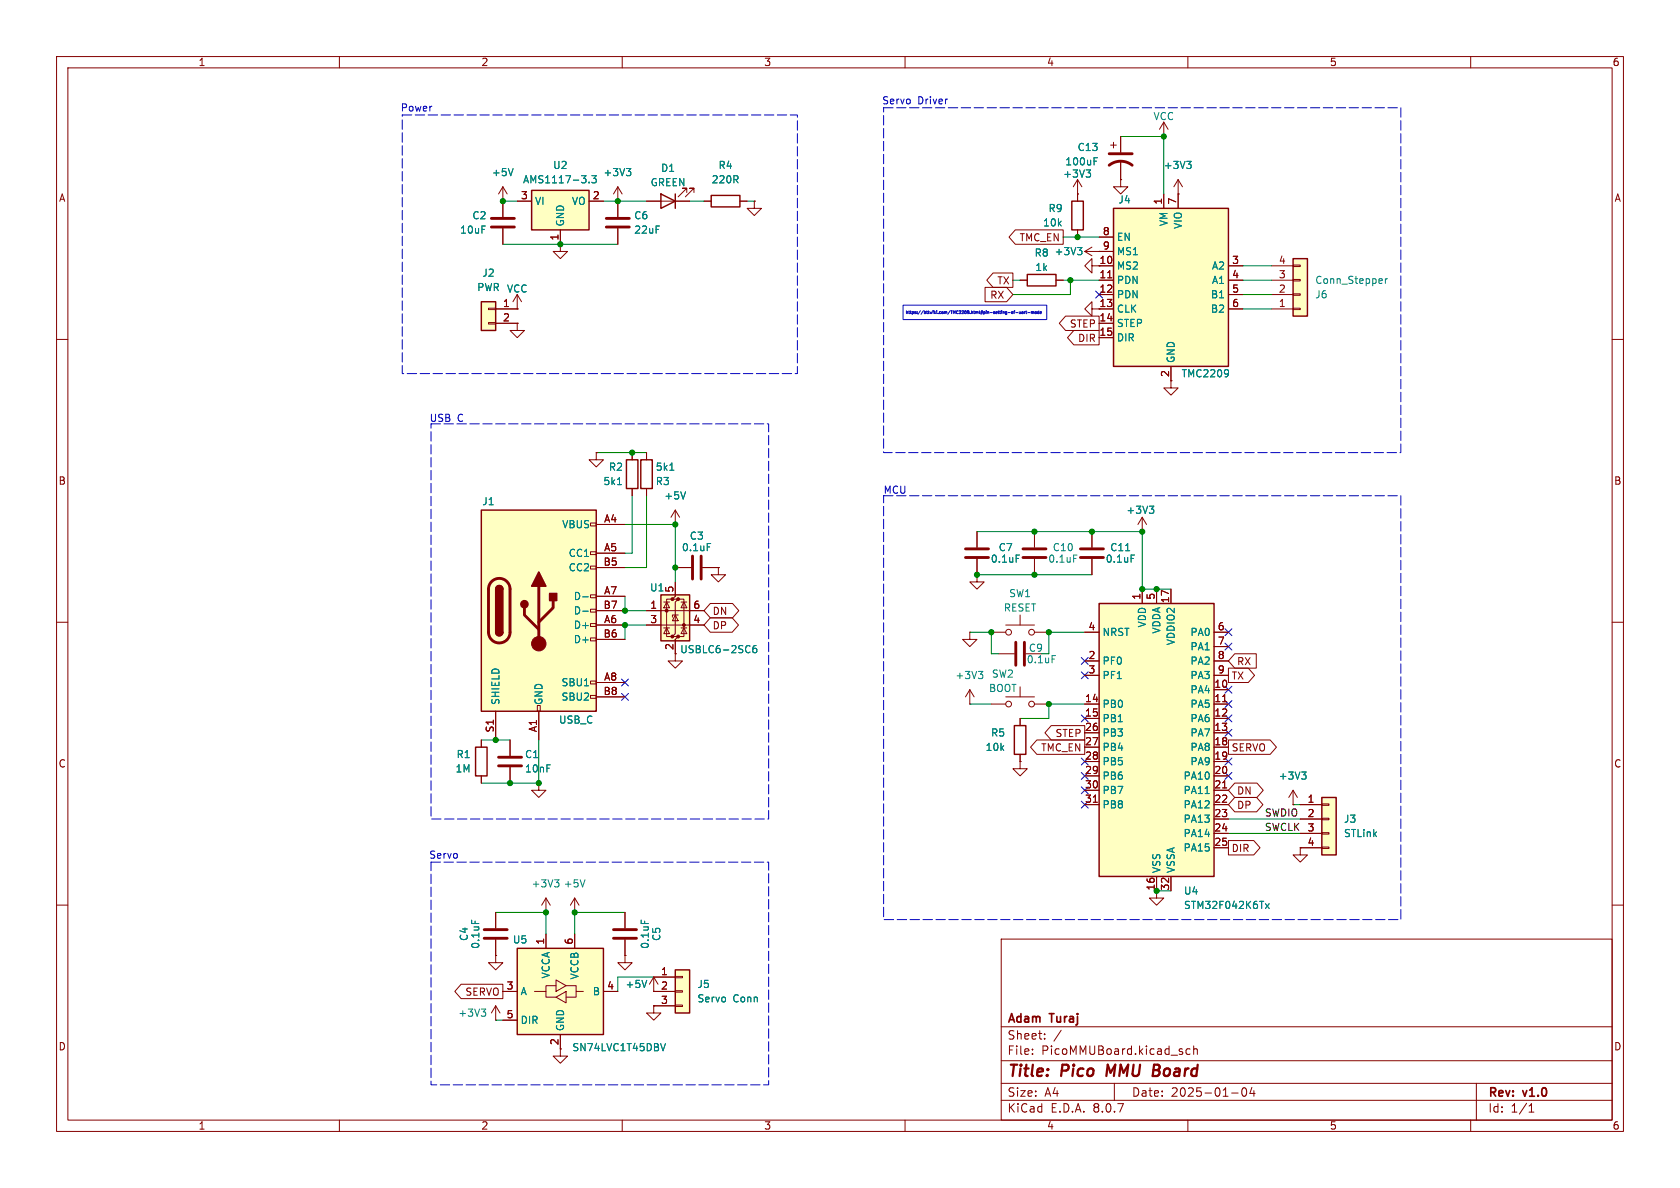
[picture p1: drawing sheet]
<svg xmlns="http://www.w3.org/2000/svg" width="297mm" height="210mm" viewBox="0 0 297 210" stroke-linecap="round" stroke-linejoin="round" font-family="sans-serif">
<g fill="none" stroke="#840000" stroke-width=".18">
<path d="M10 10h277v190h-277zM12 12h273v186h-273zM60 10v2M110 10v2M160 10v2M210 10v2M260 10v2M10 60h2M285 60h2M10 110h2M119.4 100.3h2.8M124.2 100.3h2.8"/>
<path d="M285 110h2M10 160h2M87.6 161.3v2.8M87.6 166.1v2.8M87.6 177.8v2.5M87.6 177.8l-.7 1.3M87.6 177.8l.8 1.3M177 166h108v32h-108zM285 160h2M60 198v2M87.6 180.3h.1M110 198v2"/>
<path d="M160 198v2M177 194.5h108M177 191.5h108M177 187.5h108M177 181.5h108M182.5 186.3v.1M182.5 185.5v.1M184.7 183.6v.1M184.7 182.8v.1M187.6 182.1l-1.3 2M197 191.5v3M210 198v2"/>
<path d="M210.4 185.5l-.4-.1-.3 .3v.4l.1 .2h.6M211 185.5l.2-.1 .4 .1 .1 .9M211 184.9v1.5M217.7 193.2h1.2M219.7 192.4l.2-.1a.81 .81 0 0 1 .6 .6 .81 .81 0 0 1-.3 .8l-.2 .1a.81 .81 0 0 1-.3-1.4zM221.3 192.2l-.3 1.1h.9M221.7 192.8v1M260 198v2M261 191.5v6.5M270.3 196.6h.9M270.3 195.5l.4-.4v1.5"/>
</g>
<path d="M195.8 188.2l-.2 2M203.9 189.2h.7M204 188.2h.7M204.6 189.2l.2 .1M204.7 190.1l-.9 .1M204.8 189.1l-.2 .1" fill="none" stroke="#840000" stroke-width=".4"/>
<path d="M122.4 98.3v4.1M124 98.3v4.1M85.6 164.3h4.1M85.6 165.9h4.1" fill="none" stroke="#840000" stroke-width=".51"/>
<path d="M125 96.1h.6M83.4 162.7v.6M85.1 178.4h.8l-.5 .5M85.6 178.9l.3 .2v.3l-.3 .2" fill="none" stroke="#008484" stroke-width=".18"/>
<path d="M119.4 171.5h2.5v7.6h-2.5z" fill="#ffffc2"/>
<g fill="none" stroke="#840000" stroke-width=".18">
<path d="M190.5 34.3h.1M190.5 31.8l-.8 1.2M190.5 31.8v2.5M190.5 31.8l.8 1.2M196.3 25.7h1.1M196.8 25.1v1.1M198.1 31.8v1.2h1.3l-1.3 1.3-1.3-1.3h1.3M198.1 31.8h.1M198.1 24.1v2.8M198.1 28.4v3.4M180.3 49.5h1.3M186.7 49.5h1.3"/>
<path d="M119.4 115.6v1.2h1.2l-1.2 1.3-1.3-1.3h1.3M85.1 130.8v1.3M85.1 137.2v1.2M90.2 130.8v2.8M90.2 135.6v2.8M95.2 138.4v1.3h1.3l-1.3 1.3-1.2-1.3h1.2M95.2 138.4h.1M96.5 158.8l-.7 1.2M96.5 158.8v2.5M96.5 158.8l.8 1.2M101.6 158.8l-.8 1.2M101.6 158.8v2.5"/>
<path d="M101.6 158.8l.8 1.2M87.6 168.9v1.3h1.3l-1.3 1.3-1.2-1.3h1.2M87.6 168.9h.1M96.5 161.3h.1M101.6 161.3h.1M110.5 168.9v1.3h1.3l-1.3 1.3-1.3-1.3h1.3M110.5 168.9h.1M110.5 161.3v2.8M110.5 166.1v2.8M115.6 175.3h.1M115.6 177.8v1.3h1.2l-1.2 1.2-1.3-1.2h1.3M115.6 177.8h.1"/>
<path d="M115.6 172.7h3.8M115.6 175.3h3.8M115.6 177.8h3.8M115.6 172.7l-.8 1.3M115.6 172.7v2.6M115.6 172.7l.7 1.3M119.4 177.7h1.2v.2h-1.2zM119.4 175.1h1.2v.3h-1.2zM119.4 172.6h1.2v.2h-1.2zM99.1 185.4v1.3h1.2l-1.2 1.3-1.3-1.3h1.3"/>
</g>
<path d="M181.6 48.5h5.1v2h-5.1zM84.1 132.1h2v5.1h-2zM119.4 171.5h2.5v7.6h-2.5z" fill="none" stroke="#840000" stroke-width=".25"/>
<path d="M192.6 30.5l.2 .3v.3l-.2 .2M192.8 30l-.4 .5M193.4 28.5h.4M193.4 27.9h.6M98 155.5h.8l-.4 .5M98.6 156l.2 .2v.3l-.2 .3M103.4 155.5l-.4 1.3M113.4 162.7v.6M114.3 173.3l-.4 1.3" fill="none" stroke="#008484" stroke-width=".18"/>
<path d="M196.1 29.2a3.3 3.3 0 0 1 4.1 0M196.1 27.2h4.1M88.1 135.4h4.1M88.1 133.9h4.1M108.5 165.9h4M108.5 164.3h4" fill="none" stroke="#840000" stroke-width=".51"/>
<path d="M196.8 36.8h20.4v28h-20.4z" fill="#ffffc2"/>
<path d="M196.8 36.8h20.4v28h-20.4zM179.3 128.3h2.1v5.1h-2.1z" fill="none" stroke="#840000" stroke-width=".25"/>
<g fill="none" stroke="#840000" stroke-width=".18">
<path d="M205.7 34.3v2.5M208.3 34.3h.1M208.3 31.8v5M208.3 31.8l-.8 1.2M208.3 31.8l.7 1.2M194.3 47h2.5M194.3 49.5h2.5M194.3 52.1h2.5M194.3 54.6h2.5M194.3 57.2h2.5M194.3 59.7h2.5M194.3 41.9h2.5"/>
<path d="M194.3 44.5h2.5M195.8 49.1h.7M217.2 47h2.5M217.2 49.5h2.5M217.2 52.1h2.5M217.2 54.6h2.5M207 64.8v3.8h1.3l-1.3 1.3-1.3-1.3h1.3M180.3 134.6v1.3h1.3l-1.3 1.3-1.2-1.3h1.2M180.3 134.6h.1M180.3 127v1.3M180.3 133.4v1.2"/>
</g>
<path d="M209.8 28.5h.8l-.4 .5M210.3 29l.3 .2v.3l-.3 .3M217.1 65.4v.1a1.07 1.07 0 0 1-.1 1M217.2 65.9l-.1 .2" fill="none" stroke="#008484" stroke-width=".18"/>
<path d="M228.6 45.7h2.5v10.2h-2.5z" fill="#ffffc2"/>
<g fill="none" stroke="#840000" stroke-width=".18">
<path d="M88.9 35.6h.1M88.9 33v5.4M88.9 33l-.8 1.3M88.9 33l.8 1.3M190.5 34.3v1.3M205.7 24.1h.1M205.7 21.6l-.7 1.3M205.7 21.6v2.5M205.7 21.6l.8 1.3M88.9 40.4v2.8M190.5 40.6v1.3M191.8 44.5l1.2 .7"/>
<path d="M191.8 44.5h2.5M193 47v-1.3l-1.2 1.3 1.2 1.3v-1.3h1.3M193 54.6v-1.3l-1.2 1.3 1.2 1.3v-1.3h1.3M193 43.7l-1.2 .8M194.3 44.5h.1M224.8 54.6h3.8M224.8 52.1h3.8M224.8 49.5h3.8M224.8 47h3.8M228.6 46.9h1.3v.2h-1.3zM228.6 49.4h1.3v.3h-1.3zM228.6 51.9h1.3v.3h-1.3z"/>
<path d="M228.6 54.5h1.3v.2h-1.3zM176.5 115.6h2.8M175.3 124.5h2.5M177.8 123.2h5.1M180.3 121.4v1.8M182.9 124.5h2.5"/>
<circle cx="178.3" cy="124.5" r=".51"/>
<circle cx="182.4" cy="124.5" r=".51"/>
</g>
<path d="M189.5 35.6h2v5h-2zM228.6 45.7h2.5v10.2h-2.5z" fill="none" stroke="#840000" stroke-width=".25"/>
<path d="M90.7 29.8l-.4 1.3M190.5 43.8h.8l-.4 .4M191 44.2l.3 .3v.3l-.3 .2M244.9 49.3v.8M245.3 49.3l-.4 .2M186 115.9h.6" fill="none" stroke="#008484" stroke-width=".18"/>
<path d="M86.9 38.6h4M86.9 40.1h4M179.6 113.5v4.1M181.1 113.5v4.1" fill="none" stroke="#840000" stroke-width=".51"/>
<path d="M85.1 53.3h2.5v5.1h-2.5z" fill="#ffffc2"/>
<path d="M124.5 35.6h1.2M130.8 35.6h1.3M86.4 57h1.2v.3h-1.2zM86.4 54.5h1.2v.2h-1.2zM87.6 54.6h3.8M87.6 57.2h3.8M91.4 54.6h.1M91.4 52.1l-.7 1.2M91.4 52.1v2.5M91.4 52.1l.8 1.2M229.9 149.9v1.2h1.2l-1.2 1.3-1.3-1.3h1.3M229.9 149.9h.1" fill="none" stroke="#840000" stroke-width=".18"/>
<path d="M125.7 34.5h5.1v2.1h-5.1zM85.1 53.3h2.5v5.1h-2.5z" fill="none" stroke="#840000" stroke-width=".25"/>
<path d="M233.7 141h2.5v10.1h-2.5z" fill="#ffffc2"/>
<g fill="none" stroke="#840000" stroke-width=".18">
<path d="M109.2 35.6h.1M109.2 33l-.7 1.3M109.2 33v2.6M109.2 33l.8 1.3M114.3 35.6h7.6M121.4 34v-.7h-.8h.8l-1.5 1.5M122.7 34v-.7h-.8h.8l-1.5 1.5M133.3 35.6v1.2h1.3l-1.3 1.3-1.2-1.3h1.2M133.3 35.6h.1M228.6 139.7l-.8 1.3M228.6 139.7v2.5M228.6 139.7l.8 1.3"/>
<path d="M228.6 142.2h.1M229.9 142.2h3.8M229.9 144.8h3.8M229.9 147.3h3.8M229.9 149.9h3.8M233.7 149.7h1.2v.3h-1.2zM233.7 147.2h1.2v.2h-1.2zM233.7 144.7h1.2v.2h-1.2zM233.7 142.1h1.2v.3h-1.2z"/>
</g>
<path d="M116.8 34.3l2.6 1.3-2.6 1.2zM119.4 34.3v2.5M233.7 141h2.5v10.1h-2.5z" fill="none" stroke="#840000" stroke-width=".25"/>
<path d="M110.7 29.8h.8l-.4 .5M111.3 30.3l.2 .2v.3l-.2 .3M230.1 136.5h.8l-.4 .5M230.7 137l.2 .2v.3l-.2 .2" fill="none" stroke="#008484" stroke-width=".18"/>
<path d="M94 33.7h10.1v6.9h-10.1z" fill="#ffffc2"/>
<path d="M94 33.7h10.1v6.9h-10.1z" fill="none" stroke="#840000" stroke-width=".25"/>
<path d="M91.4 35.6h2.6M104.1 35.6h2.6M109.2 35.6v2.8M91.4 57.2v1.2h1.3l-1.3 1.3-1.2-1.3h1.2M91.4 57.2h.1M99.1 43.2v1.3h1.2l-1.2 1.2-1.3-1.2h1.3M99.1 43.2h.1M99.1 40.6v2.6M109.2 40.4v2.8" fill="none" stroke="#840000" stroke-width=".18"/>
<path d="M104.1 32.2v.1M104.6 31.1h.8l-.4 .4 .3 .2v.5l-.1 .1-.6-.1" fill="none" stroke="#008484" stroke-width=".18"/>
<path d="M107.2 38.6h4.1M107.2 40.1h4.1" fill="none" stroke="#840000" stroke-width=".51"/>
<path d="M116.8 105.2h5.1v8.1h-5.1z" fill="#ffffc2"/>
<g fill="#840000" stroke="#840000" stroke-width=".18">
<circle cx="117.9" cy="107.9" r=".25"/>
<circle cx="118.9" cy="112.5" r=".25"/>
<circle cx="118.9" cy="105.9" r=".25"/>
<circle cx="119.9" cy="112.5" r=".25"/>
<circle cx="119.9" cy="105.9" r=".25"/>
<circle cx="120.9" cy="110.5" r=".25"/>
</g>
<g fill="none" stroke="#840000" stroke-width=".18">
<path d="M119.4 92.7h.1M119.4 90.2v2.5M119.4 90.2l-.8 1.2M119.4 90.2l.7 1.2M182.9 94v2.8M182.9 98.8v2.8M114.3 110.5h10.2M114.3 108h10.2M117.3 111h1.1M117.3 106.4h1.1M117.9 106.4l.5 1h-1.1zM117.9 111l.5 1h-1.1z"/>
<path d="M118.9 105.9h-1v6.6h1M119.4 108.7l.5 1h-1zM119.4 102.9v2.5l-.5 .5h1l-.5 .5v5.6l-.5 .5h1l-.5 .5v2.6M119.9 108.7h-1v.4M119.9 105.9h1v6.6h-1M120.4 111h1M120.4 106.4h1M120.9 111l.5 1h-1zM120.9 106.4l.5 1h-1zM127 100.3v1.3h1.3l-1.3 1.3-1.3-1.3h1.3M127 100.3h.1M172.7 101.6v1.3h1.3l-1.3 1.2-1.3-1.2h1.3"/>
<path d="M172.7 101.6h.1"/>
</g>
<path d="M116.8 105.2h5.1v8.1h-5.1z" fill="none" stroke="#840000" stroke-width=".25"/>
<path d="M121.2 86.9l-.4 1.3M189.8 98.1h.6M133.7 114.1l-.4 .1a.86 .86 0 0 0 0 1.2l.4-.1 .1-.5-.2-.2h-.3l-.2 .2" fill="none" stroke="#008484" stroke-width=".18"/>
<path d="M180.8 97h4.1M180.8 98.6h4.1" fill="none" stroke="#840000" stroke-width=".51"/>
<path d="M91.4 167.6h15.3v15.3h-15.3z" fill="#ffffc2"/>
<path d="M110.7 81.3h2.1v5.1h-2.1zM113.3 81.3h2v5.1h-2zM91.4 167.6h15.3v15.3h-15.3z" fill="none" stroke="#840000" stroke-width=".25"/>
<g fill="none" stroke="#840000" stroke-width=".18">
<path d="M111.8 80v1.3M111.8 86.4v1.2M114.3 80v1.3M114.3 86.4v1.2M88.9 175.3h2.5M94.5 175.3h2v1h1.8M96.5 165.1v2.5M98.3 174.2h-1.8v1.1M98.3 173.2l1.8 1-1.8 1.1zM98.3 176.3l1.8-1v2zM100.1 174.2h1.8v1.1h1.2M101.6 165.1v2.5"/>
<path d="M101.9 175.3v1h-1.8M106.7 175.3h2.5M88.9 180.3h2.5M99.1 182.9v2.5"/>
</g>
<path d="M109.2 85.7h.7M118.4 83.1h.7M116.8 184.5l.4 1.2 .4-1.2" fill="none" stroke="#008484" stroke-width=".18"/>
<path d="M85.1 90.2h20.3v35.5h-20.3z" fill="#ffffc2"/>
<g fill="none" stroke="#840000" stroke-width=".18">
<path d="M104.4 97.5h1v.5h-1zM104.4 92.5h1v.5h-1zM105.4 80v1.3h1.3l-1.3 1.3-1.3-1.3h1.3M105.4 80h.1M105.4 92.7h5.1M105.4 97.8h5.1M104.4 112.8h1v.5h-1zM104.4 110.2h1v.5h-1zM104.4 107.7h1v.5h-1zM104.4 105.2h1v.5h-1zM104.4 100.1h1v.5h-1zM105.4 110.5h5.1"/>
<path d="M105.4 105.4h5.1M105.4 100.3h5.1M105.4 113h5.1M105.4 108h5.1M87.6 125.7v5.1M95 124.7h.5v1h-.5zM95.2 125.7v5.1M104.4 122.9h1v.5h-1zM104.4 120.4h1v.5h-1zM105.4 120.7h5.1M105.4 123.2h5.1M204.5 157.5v1.3h1.2l-1.2 1.2-1.3-1.2h1.3"/>
</g>
<path d="M85.1 90.2h20.3v35.5h-20.3zM87.6 111.8a.64 .64 0 0 0 .7 .6 .64 .64 0 0 0 .6-.6M87.6 104.1a.64 .64 0 0 1 .7-.6 .64 .64 0 0 1 .6 .6" fill="none" stroke="#840000" stroke-width=".25"/>
<path d="M86.9 102.8a1.9 1.9 0 0 1 2.1-.4 1.9 1.9 0 0 1 1.2 1.7v7.7a1.91 1.91 0 0 1-1.9 1.9 1.91 1.91 0 0 1-1.9-1.9v-7.8l.1-.6zM92.7 107.4v1.3l2.5 2.6M95.2 103.6v10.2M97.8 106.2v1.2l-2.6 2.6" fill="none" stroke="#840000" stroke-width=".51"/>
<g fill="#840000" stroke="#840000" stroke-width=".25">
<path d="M87.6 111.8h1.3a.64 .64 0 0 1-.6 .6 .64 .64 0 0 1-.7-.6z"/>
<path d="M87.6 104.1h1.3v7.7h-1.3z"/>
<path d="M87.8 103.7a.64 .64 0 0 1 .7-.1 .64 .64 0 0 1 .4 .5h-1.3z"/>
<path d="M95.2 101.1l1.3 2.5h-2.5z"/>
<path d="M97.2 104.9h1.2v1.3h-1.2z"/>
<circle cx="92.7" cy="106.8" r=".63"/>
</g>
<circle cx="95.2" cy="113.8" r="1.27" fill="#840000" stroke="#840000" stroke-width=".18"/>
<path d="M103 105.5h1M103 108h1" fill="none" stroke="#008484" stroke-width=".18"/>
<path d="M194.3 106.7h20.3v48.2h-20.3z" fill="#ffffc2"/>
<path d="M194.3 106.7h20.3v48.2h-20.3z" fill="none" stroke="#840000" stroke-width=".25"/>
<g fill="none" stroke="#840000" stroke-width=".18">
<path d="M88.9 35.6h.1M88.9 35.6v2.8M91.4 35.6h2.6M104.1 35.6h2.6M109.2 35.6h.1M109.2 35.6v2.8M114.3 35.6h2.5M119.4 35.6h2.5M124.5 35.6h1.2M130.8 35.6h1.3M133.3 35.6h.1M190.5 34.3h.1"/>
<path d="M190.5 34.3v1.3M198.1 31.8h.1M198.1 24.1v2.8M198.1 28.4v3.4M205.7 34.3v2.5M208.3 34.3h.1M208.3 34.3v2.5M87.6 54.6h3.8M87.6 57.2h3.8M88.9 40.4v2.8M91.4 57.2h.1M91.4 54.6h.1"/>
<path d="M99.1 43.2h.1M99.1 40.6v2.6M109.2 40.4v2.8M174.1 50.8h3.9l1.1 1.3-1.1 1.2h-3.9zM175.6 48.3h3.5v2.5h-3.5l-1.2-1.3zM179.5 40.6h8.5v2.6h-8.5l-1.1-1.3zM180.3 49.5h1.3M186.7 49.5h1.3M188.4 55.9h5.9v2.5h-5.9l-1.1-1.2zM189.8 58.4h4.5v2.6h-4.5l-1.1-1.3zM190.5 40.6v1.3M194.3 44.5h.1"/>
<path d="M194.3 54.6h2.5M194.3 57.2h2.5M194.3 47h2.5M194.3 49.5h2.5M194.3 52.1h2.5M194.3 59.7h2.5M194.3 41.9h2.5M194.3 44.5h2.5M195.8 49.1h.7M217.2 54.6h2.5M217.2 47h2.5M217.2 49.5h2.5"/>
<path d="M217.2 52.1h2.5M207 64.8v2.5M105.4 80h.1M105.4 92.7h5.1M105.4 97.8h5.1M111.8 80v1.3M111.8 86.4v1.2M114.3 80v1.3M114.3 86.4v1.2M119.4 92.7h.1M172.7 94v2.8M172.7 98.8v2.8"/>
<path d="M193 94v2.8M193 98.8v2.8M201.9 94h.1M201.9 91.4v2.6M201.9 91.4l-.7 1.3M201.9 91.4l.8 1.3M105.4 110.5h5.1M105.4 105.4h5.1M105.4 100.3h5.1M105.4 113h5.1M105.4 108h5.1M114.3 110.5h2.5"/>
<path d="M114.3 108h2.5M119.4 100.3h2.8M119.4 102.9v2.5M119.4 113v2.6M121.9 110.5h2.6M121.9 108h2.6M124.2 100.3h2.8M125.6 109.2h3.8l1.2 1.3-1.2 1.3h-3.8l-1.1-1.3zM125.6 106.7h3.9l1.1 1.3-1.1 1.2h-3.9l-1.1-1.2zM127 100.3h.1M171.4 111.8v1.2h1.3l-1.3 1.3-1.2-1.3h1.2M171.4 111.8h.1"/>
<path d="M172.7 101.6h.1M175.3 111.8h2.5M177.8 110.5h5.1M180.3 108.7v1.8M182.9 111.8h2.5M191.8 116.8h2.5M191.8 119.4h2.5M191.8 111.8h2.5M201.9 104.1v2.6M204.5 104.1v2.6M207 104.1v2.6M214.6 116.8h2.6"/>
<path d="M214.6 119.4h2.6M214.6 111.8h2.6M214.6 114.3h2.6M217.2 118.1h3.5l1.1 1.3-1.1 1.3h-3.5zM218.3 115.6h3.8v2.5h-3.8l-1.1-1.3zM85.1 130.8v1.3M85.1 137.2v1.2M87.6 125.7v5.1M90.2 130.8v2.8M90.2 135.6v2.8M95.2 138.4h.1M95.2 125.7v5.1"/>
<path d="M105.4 120.7h5.1M105.4 123.2h5.1M171.4 124.5h.1M171.4 121.9l-.7 1.3M171.4 121.9v2.6M171.4 121.9l.8 1.3M180.3 134.6h.1M180.3 127v1.3M180.3 133.4v1.2M183.3 130.8h8.5v2.6h-8.5l-1.1-1.3zM185.8 128.3h6v2.5h-6l-1.1-1.3zM191.8 124.5h2.5"/>
<path d="M191.8 127h2.5M191.8 129.5h2.5M191.8 132.1h2.5M191.8 134.6h2.5M191.8 137.2h2.5M191.8 139.7h2.5M214.6 121.9h2.6M214.6 124.5h2.6M214.6 127h2.6M214.6 129.5h2.6M214.6 132.1h2.6M214.6 134.6h2.6"/>
<path d="M214.6 137.2h2.6M214.6 139.7h2.6M216.1 124h.8M216.1 139.3h.8M217.2 130.8h7.4l1.1 1.3-1.1 1.3h-7.4zM218.3 138.4h3.9l1.1 1.3-1.1 1.3h-3.9l-1.1-1.3zM191.8 142.2h2.5M193.3 141.8h.7M204.5 154.9v2.6M207 154.9v2.6M214.6 142.2h2.6M214.6 144.8h2.6"/>
<path d="M214.6 147.3h2.6M214.6 149.9h2.6M217.2 148.6h4.4l1.2 1.3-1.2 1.2h-4.4zM218.3 141h3.9l1.1 1.2-1.1 1.3h-3.9l-1.1-1.3zM228.6 142.2h.1M229.9 149.9h.1M229.9 142.2h3.8M229.9 144.8h3.8M229.9 147.3h3.8M229.9 149.9h3.8M81.5 174h7.4v2.5h-7.4l-1.1-1.2zM87.6 168.9h.1"/>
<path d="M87.6 161.3v2.8M87.6 166.1v2.8M88.9 175.3h2.5M96.5 165.1v2.5M101.6 165.1v2.5M106.7 175.3h2.5M110.5 168.9h.1M110.5 161.3v2.8M110.5 166.1v2.8M115.6 177.8h.1M115.6 175.3h.1M115.6 172.7h3.8"/>
<path d="M115.6 175.3h3.8M115.6 177.8h3.8M88.9 180.3h2.5M99.1 182.9v2.5"/>
<circle cx="178.3" cy="111.8" r=".51"/>
<circle cx="182.4" cy="111.8" r=".51"/>
</g>
<g fill="none" stroke="#008484" stroke-width=".18">
<path d="M90.7 29.8l-.4 1.3M104.1 32.2v.1M104.6 31.1h.8l-.4 .4 .3 .2v.5l-.1 .1-.6-.1M110.7 29.8h.8l-.4 .5M111.3 30.3l.2 .2v.3l-.2 .3M192.6 30.5l.2 .3v.3l-.2 .2M192.8 30l-.4 .5M193.4 28.5h.4M193.4 27.9h.6M209.8 28.5h.8l-.4 .5M210.3 29l.3 .2v.3l-.3 .3M190.5 43.8h.8l-.4 .4"/>
<path d="M191 44.2l.3 .3v.3l-.3 .2M217.1 65.4v.1a1.07 1.07 0 0 1-.1 1M217.2 65.9l-.1 .2M109.2 85.7h.7M118.4 83.1h.7M121.2 86.9l-.4 1.3M125 96.1h.6M179.6 98.1h.6M199 97.4h.7M200 98.1h.6M203.2 89.5h.8l-.4 .5M203.7 90l.3 .2v.3l-.3 .2"/>
<path d="M103 105.5h1M103 108h1M133.7 114.1l-.4 .1a.86 .86 0 0 0 0 1.2l.4-.1 .1-.5-.2-.2h-.3l-.2 .2M173 118.7h.7l-.4 .5M173.5 119.2l.2 .2v.3l-.2 .3M230.1 136.5h.8l-.4 .5M230.7 137l.2 .2v.3l-.2 .2M213.1 140.3h.7M223.7 159.8l.7 .8M224.4 159.8l-.7 .8M83.4 162.7v.6M113.4 162.7v.6"/>
<path d="M114.3 173.3l-.4 1.3M116.8 184.5l.4 1.2 .4-1.2"/>
</g>
<path d="M170.7 97h4.1M170.7 98.6h4.1M191 97h4.1M191 98.6h4.1" fill="none" stroke="#840000" stroke-width=".51"/>
<g fill="none" stroke="#0000c2" stroke-width=".18">
<path d="M159.7 54h25.4v2.5h-25.4zM162.7 54.9l-.4 .7M163.2 54.9l-.4 .7M168 54.9l-.4 .7M173.5 54.9l-.1 .6M173.7 54.9l-.1 .6M178.2 55.3h.4M178.9 55.1l.2 .1-.1 .2-.2-.1zM179.2 55.1h.2M179.4 54.9l-.1 .1v.4M179.6 55.3h.4M180.2 55.1v.3h.2"/>
<path d="M180.4 55.1v.3M180.4 55.4h.1M180.7 55.1l.2 .1v.2h-.2v-.1l.2-.1M181.1 55.1v.3M181.2 55.1l-.1 .1M181.3 55.1h.2M181.4 54.9v.5h.1M181.7 55.3h.4M182.3 55.2h.2M182.3 55.1v.3M182.5 55.2l.2-.1v.3M182.5 55.2v.2"/>
<path d="M183 55.1l.2 .1-.1 .2-.1-.1zM183.7 54.9v.5h-.2l-.1-.2 .3-.1M183.9 55.3l.2-.1v-.1l-.2 .1v.2h.2"/>
</g>
<path d="M156.2 19.1h91.4v60.9h-91.4zM71.1 20.3h69.9v45.7h-69.9zM76.2 74.9h59.7v69.9h-59.7zM156.2 87.6h91.4v75h-91.4zM76.2 152.4h59.7v39.4h-59.7z" fill="none" stroke="#0000c2" stroke-width=".18" stroke-dasharray="1.7 .6"/>
<g fill="none" stroke="#008400" stroke-width=".18">
<path d="M88.9 35.6h2.5M106.7 35.6h7.6M121.9 35.6h2.6M132.1 35.6h1.2M198.1 24.1h7.6v10.2M88.9 43.2h20.3M179.1 49.5h1.2M188 41.9h6.3M188 49.5h6.3M189.2 49.5v2.6h-10.1M219.7 52.1h5.1M219.7 49.5h5.1"/>
<path d="M219.7 47h5.1M219.7 54.6h5.1M105.4 80h8.9M110.5 92.7h8.9v10.2M111.8 87.6v10.2h-1.3M114.3 87.6v12.7h-3.8M172.7 94h29.2v10.1h5.1M110.5 105.4v2.6h3.8M114.3 110.5h-3.8v2.5M171.4 111.8h3.9v3.8h1.2M172.7 101.6h20.3M191.8 111.8h-6.4v3.8"/>
<path d="M85.1 130.8h5.1M95.2 130.8v7.6h-10.1M171.4 124.5h3.9M191.8 124.5h-6.4v2.5h-5.1M204.5 157.5h2.5M217.2 144.8h12.7M217.2 147.3h12.7M228.6 142.2h1.3M87.6 161.3h8.9v3.8M110.5 161.3h-8.9v3.8M115.6 172.7h-6.4v2.6M87.6 180.3h1.3"/>
</g>
<g fill="none" stroke="#000084" stroke-width=".18">
<path d="M193.7 51.5l1.2 1.2M194.9 51.5l-1.2 1.2M191.2 116.2l1.2 1.2M191.2 118.8l1.2 1.2M192.4 116.2l-1.2 1.2M192.4 118.8l-1.2 1.2M216.6 113.7l1.2 1.2M216.6 111.2l1.2 1.2M217.8 111.2l-1.2 1.2M217.8 113.7l-1.2 1.2M109.9 122.6l1.2 1.2M109.9 120l1.2 1.3"/>
<path d="M111.1 122.6l-1.2 1.2M111.1 120l-1.2 1.3M191.2 136.6l1.2 1.2M191.2 134l1.2 1.2M191.2 139.1l1.2 1.2M191.2 126.4l1.2 1.2M192.4 136.6l-1.2 1.2M192.4 134l-1.2 1.2M192.4 139.1l-1.2 1.2M192.4 126.4l-1.2 1.2M216.6 136.6l1.2 1.2M216.6 126.4l1.2 1.2"/>
<path d="M216.6 123.9l1.2 1.2M216.6 134l1.2 1.2M216.6 121.3l1.2 1.2M216.6 128.9l1.2 1.2M217.8 136.6l-1.2 1.2M217.8 126.4l-1.2 1.2M217.8 123.9l-1.2 1.2M217.8 134l-1.2 1.2M217.8 121.3l-1.2 1.2M217.8 128.9l-1.2 1.2M191.2 141.6l1.2 1.2M192.4 141.6l-1.2 1.2"/>
</g>
<g fill="#008400" stroke="#008400" stroke-width=".18">
<circle cx="201.9" cy="94" r=".46"/>
<circle cx="182.9" cy="94" r=".46"/>
<circle cx="193" cy="94" r=".46"/>
<circle cx="201.9" cy="104.1" r=".46"/>
<circle cx="182.9" cy="101.6" r=".46"/>
<circle cx="204.5" cy="104.1" r=".46"/>
<circle cx="189.2" cy="49.5" r=".46"/>
<circle cx="204.5" cy="157.5" r=".46"/>
<circle cx="185.4" cy="124.5" r=".46"/>
<circle cx="175.3" cy="111.8" r=".46"/>
<circle cx="185.4" cy="111.8" r=".46"/>
<circle cx="119.4" cy="100.3" r=".46"/>
<circle cx="172.7" cy="101.6" r=".46"/>
<circle cx="119.4" cy="92.7" r=".46"/>
<circle cx="110.5" cy="108" r=".46"/>
<circle cx="111.8" cy="80" r=".46"/>
<circle cx="99.1" cy="43.2" r=".46"/>
<circle cx="109.2" cy="35.6" r=".46"/>
<circle cx="88.9" cy="35.6" r=".46"/>
<circle cx="205.7" cy="24.1" r=".46"/>
<circle cx="190.5" cy="41.9" r=".46"/>
<circle cx="90.2" cy="138.4" r=".46"/>
<circle cx="110.5" cy="110.5" r=".46"/>
<circle cx="87.6" cy="130.8" r=".46"/>
<circle cx="95.2" cy="138.4" r=".46"/>
<circle cx="101.6" cy="161.3" r=".46"/>
<circle cx="96.5" cy="161.3" r=".46"/>
</g>
<g font-size="2.8" fill="#840000">
<text x="178" y="190.9">Title:</text>
<text x="187.7" y="190.9">Pico</text>
<text x="196.5" y="190.9">MMU</text>
<text x="205.4" y="190.9">Board</text>
</g>
<g font-size="2.1" fill="#840000">
<text x="178" y="184">Sheet:</text>
<text x="178" y="181.2">Adam</text>
<text x="185.7" y="181.2">Turaj</text>
<text x="178" y="186.7">File:</text>
<text x="184.1" y="186.7">PicoMMUBoard.kicad_sch</text>
<text x="178" y="196.9">KiCad</text>
<text x="178" y="194.1">Size:</text>
<text x="184.7" y="194.1">A4</text>
<text x="185.7" y="196.9">E.D.A.</text>
<text x="193.3" y="196.9">8.0.7</text>
<text x="200" y="194.1">Date:</text>
<text x="207" y="194.1">2025-01-04</text>
<text x="263" y="194.3">Rev:</text>
<text x="263" y="196.9">Id:</text>
<text x="267.1" y="196.9">1/1</text>
<text x="269.4" y="194.3">v1.0</text>
</g>
<g font-size="1.8" fill="#840000">
<text x="35" y="11.9">1</text>
<text x="85" y="11.9">2</text>
<text x="135" y="11.9">3</text>
<text x="185" y="11.9">4</text>
<text x="235" y="11.9">5</text>
<text x="285" y="11.9">6</text>
<text x="10.3" y="35.9">A</text>
<text x="92" y="35.3">3</text>
<text x="104.7" y="35.3">2</text>
<text x="285.3" y="35.9">A</text>
<text x="194.9" y="41.7">8</text>
<text x="205.5" y="36.3" transform="rotate(-90 205.5 36.3)">1</text>
<text x="208" y="36.3" transform="rotate(-90 208 36.3)">7</text>
<text x="98.8" y="42.6" transform="rotate(-90 98.8 42.6)">1</text>
<text x="180.1" y="42.9">TMC_EN</text>
<text x="194.3" y="46.7">10</text>
<text x="194.9" y="44.2">9</text>
<text x="217.7" y="46.7">3</text>
<text x="226" y="46.7">4</text>
<text x="175" y="53">RX</text>
<text x="176.2" y="50.5">TX</text>
<text x="194.3" y="49.3">11</text>
<text x="194.3" y="51.8">12</text>
<text x="217.7" y="49.3">4</text>
<text x="217.7" y="51.8">5</text>
<text x="226" y="51.8">2</text>
<text x="226" y="49.3">3</text>
<text x="88.8" y="54.4">1</text>
<text x="88.8" y="56.9">2</text>
<text x="189" y="58.1">STEP</text>
<text x="194.3" y="54.4">13</text>
<text x="194.3" y="56.9">14</text>
<text x="194.3" y="59.4">15</text>
<text x="217.7" y="54.4">6</text>
<text x="226" y="54.4">1</text>
<text x="190.5" y="60.6">DIR</text>
<text x="206.8" y="66.7" transform="rotate(-90 206.8 66.7)">2</text>
<text x="10.3" y="85.9">B</text>
<text x="285.3" y="85.9">B</text>
<text x="106.7" y="92.5">A4</text>
<text x="106.6" y="100.1">B5</text>
<text x="106.7" y="97.5">A5</text>
<text x="106.6" y="107.7">B7</text>
<text x="106.7" y="105.2">A7</text>
<text x="114.9" y="107.7">1</text>
<text x="119.1" y="104.8" transform="rotate(-90 119.1 104.8)">5</text>
<text x="122.5" y="107.7">6</text>
<text x="201.7" y="106.1" transform="rotate(-90 201.7 106.1)">1</text>
<text x="204.2" y="106.1" transform="rotate(-90 204.2 106.1)">5</text>
<text x="206.8" y="106.7" transform="rotate(-90 206.8 106.7)">17</text>
<text x="106.6" y="112.8">B6</text>
<text x="106.7" y="110.2">A6</text>
<text x="114.9" y="110.2">3</text>
<text x="122.5" y="110.2">4</text>
<text x="125.9" y="111.4">DP</text>
<text x="125.9" y="108.9">DN</text>
<text x="192.3" y="111.5">4</text>
<text x="215.2" y="111.5">6</text>
<text x="119.1" y="115" transform="rotate(-90 119.1 115)">2</text>
<text x="192.3" y="116.6">2</text>
<text x="192.3" y="119.1">3</text>
<text x="215.2" y="114">7</text>
<text x="215.2" y="116.6">8</text>
<text x="215.2" y="119.1">9</text>
<text x="218.6" y="117.8">RX</text>
<text x="106.6" y="122.9">B8</text>
<text x="106.7" y="120.4">A8</text>
<text x="191.7" y="124.2">14</text>
<text x="214.6" y="121.7">10</text>
<text x="214.6" y="124.2">11</text>
<text x="217.6" y="120.3">TX</text>
<text x="87.4" y="129.6" transform="rotate(-90 87.4 129.6)">S1</text>
<text x="95" y="129.5" transform="rotate(-90 95 129.5)">A1</text>
<text x="186.5" y="130.5">STEP</text>
<text x="191.7" y="126.7">15</text>
<text x="191.7" y="129.3">26</text>
<text x="191.7" y="131.8">27</text>
<text x="214.6" y="126.7">12</text>
<text x="214.6" y="129.3">13</text>
<text x="214.6" y="131.8">18</text>
<text x="10.3" y="135.9">C</text>
<text x="184" y="133">TMC_EN</text>
<text x="191.7" y="134.4">28</text>
<text x="191.7" y="136.9">29</text>
<text x="214.6" y="134.4">19</text>
<text x="214.6" y="136.9">20</text>
<text x="217.6" y="133">SERVO</text>
<text x="285.3" y="135.9">C</text>
<text x="191.7" y="139.4">30</text>
<text x="191.7" y="142">31</text>
<text x="214.6" y="139.4">21</text>
<text x="214.6" y="142">22</text>
<text x="218.6" y="143.2">DP</text>
<text x="218.6" y="140.7">DN</text>
<text x="231.1" y="142">1</text>
<text x="214.6" y="144.5">23</text>
<text x="214.6" y="147.1">24</text>
<text x="214.6" y="149.6">25</text>
<text x="231.1" y="144.5">2</text>
<text x="231.1" y="147.1">3</text>
<text x="231.1" y="149.6">4</text>
<text x="217.6" y="150.8">DIR</text>
<text x="204.2" y="157.5" transform="rotate(-90 204.2 157.5)">16</text>
<text x="206.8" y="157.5" transform="rotate(-90 206.8 157.5)">32</text>
<text x="96.3" y="167.1" transform="rotate(-90 96.3 167.1)">1</text>
<text x="101.3" y="167.1" transform="rotate(-90 101.3 167.1)">6</text>
<text x="116.8" y="172.5">1</text>
<text x="82.2" y="176.2">SERVO</text>
<text x="89.5" y="175">3</text>
<text x="107.2" y="175">4</text>
<text x="116.8" y="175">2</text>
<text x="116.8" y="177.5">3</text>
<text x="10.3" y="185.9">D</text>
<text x="89.5" y="180.1">5</text>
<text x="98.8" y="184.9" transform="rotate(-90 98.8 184.9)">2</text>
<text x="285.3" y="185.9">D</text>
<text x="35" y="199.9">1</text>
<text x="85" y="199.9">2</text>
<text x="135" y="199.9">3</text>
<text x="185" y="199.9">4</text>
<text x="235" y="199.9">5</text>
<text x="285" y="199.9">6</text>
</g>
<g font-size="1.8" fill="#0000c2">
<text x="70.7" y="19.9">Power</text>
<text x="155.9" y="18.6">Servo</text>
<text x="162.2" y="18.6">Driver</text>
<text x="75.9" y="74.8">USB</text>
<text x="80.8" y="74.8">C</text>
<text x="156.1" y="87.5">MCU</text>
<text x="75.8" y="152">Servo</text>
</g>
<g font-size="1.8" fill="#008484">
<text x="203.8" y="21.4">VCC</text>
<text x="188.2" y="29.4">100uF</text>
<text x="190.4" y="26.9">C13</text>
<text x="86.9" y="31.3">+5V</text>
<text x="92.4" y="32.6">AMS1117-3.3</text>
<text x="97.7" y="30.1">U2</text>
<text x="106.6" y="31.3">+3V3</text>
<text x="114.9" y="33.1">GREEN</text>
<text x="116.8" y="30.6">D1</text>
<text x="125.7" y="32.6">220R</text>
<text x="126.9" y="30.1">R4</text>
<text x="187.9" y="31.6">+3V3</text>
<text x="205.6" y="30.1">+3V3</text>
<text x="81.2" y="41.5">10uF</text>
<text x="83.4" y="39">C2</text>
<text x="94.5" y="36.4">VI</text>
<text x="99.9" y="40.1" transform="rotate(-90 99.9 40.1)">GND</text>
<text x="101" y="36.4">VO</text>
<text x="112" y="39">C6</text>
<text x="112" y="41.5">22uF</text>
<text x="184.3" y="40.2">10k</text>
<text x="185.3" y="37.7">R9</text>
<text x="197.6" y="36.2">J4</text>
<text x="206.6" y="40.1" transform="rotate(-90 206.6 40.1)">VM</text>
<text x="209.1" y="40.6" transform="rotate(-90 209.1 40.6)">VIO</text>
<text x="182.8" y="45.6">R8</text>
<text x="186.3" y="45.3">+3V3</text>
<text x="197.4" y="47.9">MS2</text>
<text x="197.4" y="42.8">EN</text>
<text x="197.4" y="45.3">MS1</text>
<text x="214.2" y="47.9">A2</text>
<text x="84.3" y="51.7">PWR VCC</text>
<text x="85.2" y="49.1">J2</text>
<text x="182.9" y="48.1">1k</text>
<text x="197.4" y="50.4">PDN</text>
<text x="197.4" y="52.9">PDN</text>
<text x="214" y="52.9">B1</text>
<text x="214.2" y="50.4">A1</text>
<text x="232.4" y="52.9">J6</text>
<text x="232.4" y="50.4">Conn_Stepper</text>
<text x="197.4" y="55.5">CLK</text>
<text x="197.4" y="58">STEP</text>
<text x="214" y="55.5">B2</text>
<text x="197.4" y="60.6">DIR</text>
<text x="207.9" y="64.3" transform="rotate(-90 207.9 64.3)">GND</text>
<text x="208.8" y="66.9">TMC2209</text>
<text x="107.5" y="83.4">R2</text>
<text x="115.8" y="83.4">5k1</text>
<text x="85.2" y="89.5">J1</text>
<text x="106.6" y="86">5k1</text>
<text x="115.8" y="86">R3</text>
<text x="117.3" y="88.5">+5V</text>
<text x="99.3" y="93.6">VBUS</text>
<text x="121.8" y="95.6">C3</text>
<text x="199" y="91">+3V3</text>
<text x="100.4" y="98.7">CC1</text>
<text x="100.4" y="101.2">CC2</text>
<text x="120.5" y="97.6">0.1uF</text>
<text x="175.1" y="99.7">0.1uF</text>
<text x="176.5" y="97.6">C7</text>
<text x="185.2" y="99.7">0.1uF</text>
<text x="186" y="97.6">C10</text>
<text x="195.4" y="99.7">0.1uF</text>
<text x="196.2" y="97.6">C11</text>
<text x="101.3" y="106.3">D-</text>
<text x="114.8" y="104.7">U1</text>
<text x="178.3" y="105.8">SW1</text>
<text x="101.3" y="111.4">D+</text>
<text x="101.3" y="113.9">D+</text>
<text x="101.3" y="108.8">D-</text>
<text x="177.4" y="108.3">RESET</text>
<text x="194.8" y="112.6">NRST</text>
<text x="202.8" y="111" transform="rotate(-90 202.8 111)">VDD</text>
<text x="205.3" y="112.1" transform="rotate(-90 205.3 112.1)">VDDA</text>
<text x="210.4" y="112.6">PA0</text>
<text x="120.2" y="115.7">USBLC6-2SC6</text>
<text x="175.3" y="120">SW2</text>
<text x="181.8" y="115.4">C9</text>
<text x="194.8" y="117.7">PF0</text>
<text x="207.9" y="114.2" transform="rotate(-90 207.9 114.2)">VDDIO2</text>
<text x="210.4" y="115.2">PA1</text>
<text x="210.4" y="117.7">PA2</text>
<text x="88.5" y="124.7" transform="rotate(-90 88.5 124.7)">SHIELD</text>
<text x="96.1" y="124.7" transform="rotate(-90 96.1 124.7)">GND</text>
<text x="99.2" y="121.5">SBU1</text>
<text x="99.2" y="124.1">SBU2</text>
<text x="168.8" y="120.2">+3V3</text>
<text x="174.7" y="122.5">BOOT</text>
<text x="194.8" y="125.3">PB0</text>
<text x="194.8" y="120.2">PF1</text>
<text x="210.4" y="122.8">PA4</text>
<text x="210.4" y="125.3">PA5</text>
<text x="210.4" y="120.2">PA3</text>
<text x="98.7" y="128.1">USB_C</text>
<text x="175.1" y="130.4">R5</text>
<text x="194.8" y="127.9">PB1</text>
<text x="194.8" y="130.4">PB3</text>
<text x="210.4" y="127.9">PA6</text>
<text x="210.4" y="130.4">PA7</text>
<text x="80.4" y="136.8">1M</text>
<text x="80.6" y="134.2">R1</text>
<text x="92.7" y="134.2">C1</text>
<text x="92.7" y="136.8">10nF</text>
<text x="174.1" y="132.9">10k</text>
<text x="194.8" y="132.9">PB4</text>
<text x="194.8" y="135.5">PB5</text>
<text x="210.4" y="132.9">PA8</text>
<text x="210.4" y="135.5">PA9</text>
<text x="194.8" y="138">PB6</text>
<text x="194.8" y="140.6">PB7</text>
<text x="194.8" y="143.1">PB8</text>
<text x="209.1" y="138">PA10</text>
<text x="209.1" y="140.6">PA11</text>
<text x="209.1" y="143.1">PA12</text>
<text x="226" y="138">+3V3</text>
<text x="209.1" y="145.6">PA13</text>
<text x="209.1" y="148.2">PA14</text>
<text x="237.5" y="145.6">J3</text>
<text x="237.5" y="148.2">STLink</text>
<text x="205.3" y="154.4" transform="rotate(-90 205.3 154.4)">VSS</text>
<text x="207.9" y="154.4" transform="rotate(-90 207.9 154.4)">VSSA</text>
<text x="209.1" y="150.7">PA15</text>
<text x="93.9" y="157.1">+3V3</text>
<text x="99.6" y="157.1">+5V</text>
<text x="209.2" y="158.3">U4</text>
<text x="209.2" y="160.9">STM32F042K6Tx</text>
<text x="82.9" y="166.4" transform="rotate(-90 82.9 166.4)">C4</text>
<text x="84.9" y="167.8" transform="rotate(-90 84.9 167.8)">0.1uF</text>
<text x="90.6" y="167">U5</text>
<text x="114.9" y="167.8" transform="rotate(-90 114.9 167.8)">0.1uF</text>
<text x="116.9" y="166.4" transform="rotate(-90 116.9 166.4)">C5</text>
<text x="97.4" y="173.1" transform="rotate(-90 97.4 173.1)">VCCA</text>
<text x="102.5" y="173.2" transform="rotate(-90 102.5 173.2)">VCCB</text>
<text x="80.9" y="179.9">+3V3</text>
<text x="91.9" y="176.1">A</text>
<text x="104.7" y="176.1">B</text>
<text x="110.5" y="174.9">+5V</text>
<text x="123.2" y="174.9">J5</text>
<text x="123.2" y="177.4">Servo</text>
<text x="129.6" y="177.4">Conn</text>
<text x="91.9" y="181.2">DIR</text>
<text x="99.9" y="182.4" transform="rotate(-90 99.9 182.4)">GND</text>
<text x="101.1" y="186">SN74LVC1T45DBV</text>
</g>
<text font-size="1.8" fill="#008400" x="181.4" y="117.4">0.1uF</text>
<g font-size="1.8">
<text x="223.5" y="144.4">SWDIO</text>
<text x="223.5" y="147">SWCLK</text>
</g>
<text font-size=".7" fill="#0000c2" x="160" y="55.7">https://bttwiki.com/TMC2209.html#pin-setting-of-uart-mode</text>
</svg>
